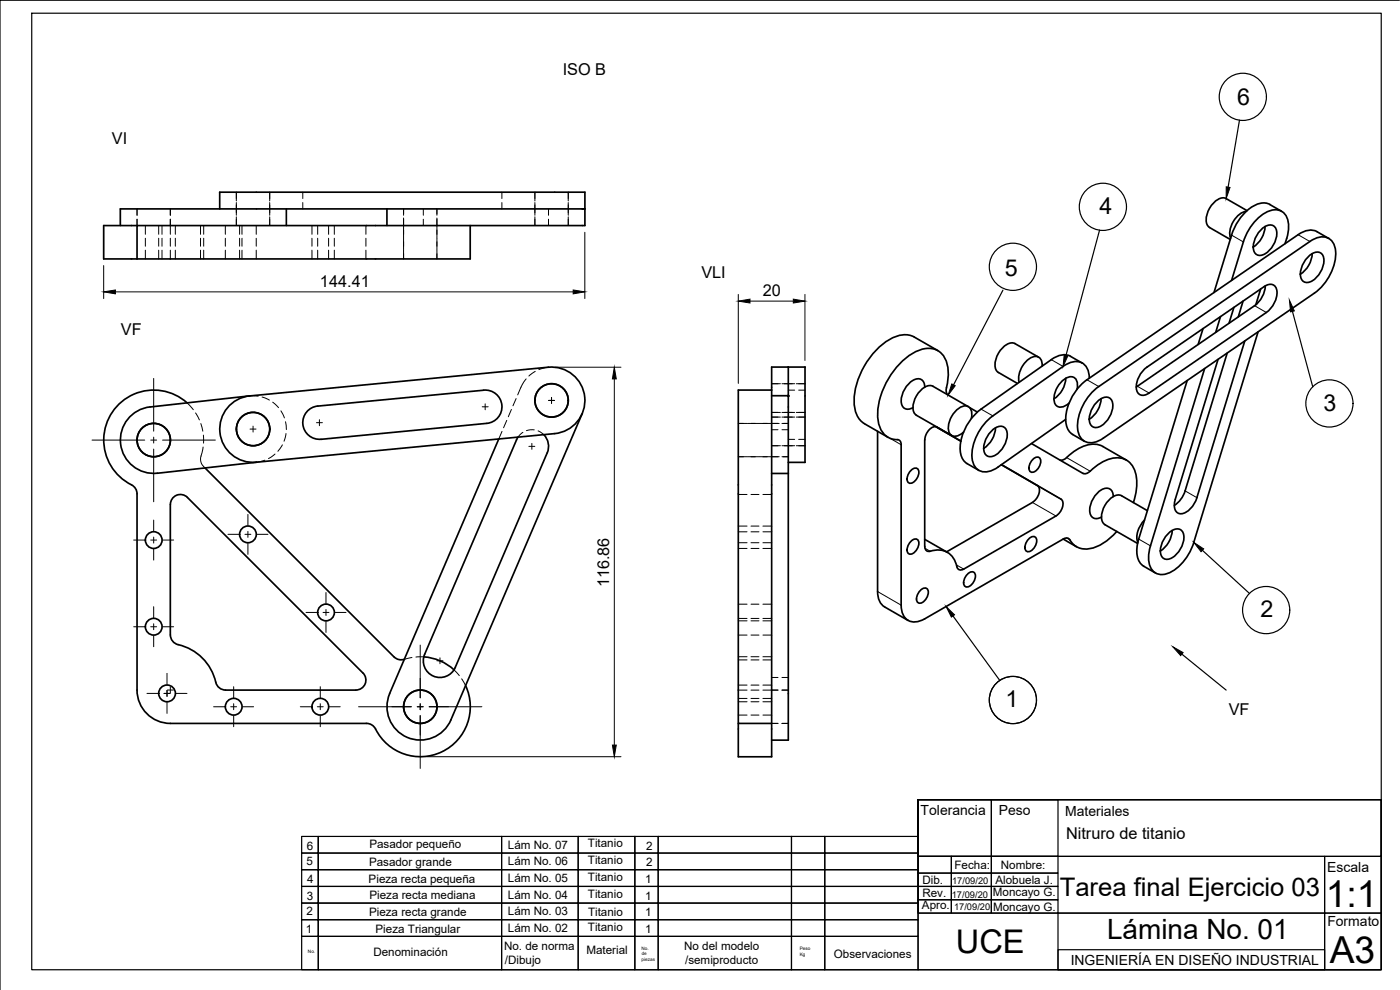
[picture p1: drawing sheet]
<svg xmlns="http://www.w3.org/2000/svg" width="420mm" height="297mm" viewBox="0 0 420 297" stroke-linecap="round" stroke-linejoin="round" font-family="sans-serif">
<!-- layer: Hidden -->
<g fill="none" stroke="#000" stroke-width=".3">
<path d="M70.9 57.7v2.6M80.9 57.7v2.6M90.9 57.7v1.9M150.6 57.7v1.9M160.5 57.7v2.6M170.5 57.7v2.6M41.1 62.7v1.9M41.1 65.8v1.9M43.6 67.7v2.6M43.6 71.5v2.4M43.6 75.1v2.6M47.6 67.7v2.6"/>
<path d="M47.6 71.5v2.4M47.6 75.1v2.6M48.6 67.7v2.6M48.6 71.5v2.4M48.6 75.1v2.6M51.1 62.7v1.9M51.1 65.8v4.5M51.1 71.5v2.4M51.1 75.1v2.6M52.6 67.7v2.6M52.6 71.5v2.4M52.6 75.1v2.6"/>
<path d="M60.2 67.7v2.6M60.2 71.5v2.4M60.2 75.1v2.6M61.1 67.7v2.6M61.1 71.5v2.4M61.1 75.1v2.6M67.6 67.7v2.6M67.6 71.5v2.4M67.6 75.1v2.6M70.9 60.8v3.8M70.9 65.1v2.6M71.9 67.7v2.6"/>
<path d="M71.9 71.5v2.4M71.9 75.1v2.6M72.6 67.7v2.6M72.6 71.5v2.4M72.6 75.1v2.6M76.9 67.7v2.6M76.9 71.5v2.4M76.9 75.1v2.6M80.9 60.8v3.8M80.9 65.1v2.6M90.9 60.8v1.9M93.6 67.7v2.6"/>
<path d="M93.6 71.5v2.4M93.6 75.1v2.6M95.3 67.7v2.6M95.3 71.5v2.4M95.3 75.1v2.6M98.6 67.7v2.6M98.6 71.5v2.4M98.6 75.1v2.6M100.3 67.7v2.6M100.3 71.5v2.4M100.3 75.1v2.6M109.8 67.7v2.6"/>
<path d="M109.8 71.5v2.4M109.8 75.1v2.6M121.1 62.7v1.9M121.1 65.4v6M121.1 71.5v3.4M121.1 75.1v2.6M127 62.7v1.9M127 65.8v1.9M131.1 62.7v1.9M131.1 65.4v6M131.1 71.5v3.4M131.1 75.1v2.6"/>
<path d="M150.6 60.8v1.9M160.5 60.8v3.8M160.5 65.1v2.6M164.6 62.7v1.9M164.6 65.8v1.9M170.5 60.8v3.8M170.5 65.1v2.6M75 118.8l2.5 .1M78.7 119.1l2.2 .9M154.9 119.6l-1 2.2M157.9 113.7l-1.2 1.7-1.3 3.1M160.6 111.4l-1.9 1.4"/>
<path d="M164.6 110.2l-2.9 .7M231.6 115.1h2.6M234.7 115.1h3.8M236.6 117.1h1.9M239 115.1h2.6M239.7 117.1h1.9M56.1 120.9l1.9 2M58.7 123.9l1.1 2.1M60.3 127.1l.6 2.3M61 134.1l-.4 1.7a3.6 3.6 0 0 0 .9 4.6M61 130.6l.1 2.4M79.5 138.1l-2.5 .6"/>
<path d="M81.9 120.7l1.7 1.6M82.5 136.2l-1.9 1.4M84.3 123.3l1 2.1M84.8 133.5l-1.4 1.9M85.7 126.5l.2 2.4M85.8 130.1l-.6 2.3M150.7 129.4l-1 2.3M152.1 126.1l-1 2.2M153.5 122.9l-1 2.1M156.9 129.7l-1.4 1.5M160.3 129l-2.3 .2M161.5 129.3l1.7 1.1"/>
<path d="M221.6 127h2.6M221.6 137h2.6M224.3 127h3.5M224.3 137h3.5M227.9 127h5.9M227.9 137h5.9M231.6 125.1h2.6M231.6 128.9h1.9M231.6 123.7h2.6M231.6 133.7h2.6M234.7 127h1.9M234.7 137h1.9"/>
<path d="M234.7 125.1h3.8M234.7 128.9h1.9M234.7 123.7h3.8M234.7 133.7h3.8M236.6 131.8h1.9M239 125.1h2.6M239 123.7h2.6M239 133.7h2.6M239.7 131.8h1.9M221.6 148.4h2.6M221.6 159.6h2.6M221.6 157.8h2.6"/>
<path d="M225.4 148.4h2.4M225.4 159.6h2.4M225.4 157.8h2.4M229 148.4h2.6M229 159.6h2.6M229 157.8h2.6M221.6 164.6h2.6M221.6 162.8h2.6M225.4 164.6h2.4M225.4 162.8h2.4M229 164.6h2.6M229 162.8h2.6"/>
<path d="M123.6 197.3l-2.3 .5M127.2 197.1h-2.4M221.6 181.3h2.6M221.6 186.3h2.6M221.6 185.6h2.6M221.6 190.5h2.6M221.6 198h2.6M221.6 197h2.6M225.4 181.3h2.4M225.4 186.3h2.4M225.4 185.6h2.4M225.4 190.5h2.4"/>
<path d="M225.4 198h2.4M225.4 197h2.4M229 181.3h2.6M229 186.3h2.6M229 185.6h2.6M229 190.5h2.6M229 198h2.6M229 197h2.6M136.2 201l1.6 1.7M138.6 203.7l1.1 2M221.6 207.1h2.6M221.6 205.6h2.6"/>
<path d="M221.6 210.6h2.6M221.6 209.6h2.6M221.6 214.6h2.6M225.4 207.1h2.4M225.4 205.6h2.4M225.4 210.6h2.4M225.4 209.6h2.4M225.4 214.6h2.4M229 207.1h4.5M229 205.6h2.6M229 210.6h2.6M229 209.6h2.6"/>
<path d="M229 214.6h2.6M231.6 217.1h1.9M231.6 203.3h1.9M234.7 207.1h1.9M234.7 217.1h1.9M234.7 203.3h1.9"/>
</g>
<!-- layer: Visible -->
<g fill="none" stroke="#000" stroke-width=".51">
<path d="M41.1 67.7h-10v10h10M65.9 62.7v-5h109.6v10h-34.4v10h-100M85.9 62.7v5M116.1 62.7h59.4M116.1 62.7h-80v5M116.1 62.7v5M141.1 67.7h-100v10M374 63.4a6.8 6.8 0 0 0-4.7 8.1M374.3 63.2l-6.3-3.6a3.4 3.4 0 0 0-3.8 1.3 6.7 6.7 0 0 0-2 6.5l.8 .9 6.2 3.5M378.4 68.9a3 3 0 0 1 4.2-.8 5.7 5.7 0 0 1-1.2 6.5l-.5 .6a3 3 0 0 1-4.2 .8 5.7 5.7 0 0 1 1.2-6.4zM379.7 68a7.8 7.8 0 0 1-3.6 6.1M381.1 61.4l3.5 2"/>
<path d="M381.1 61.3a6.3 6.3 0 0 0-7 2 16.6 16.6 0 0 0-4.5 7.2l-5.3 17.2M385.7 73.1a10.5 10.5 0 0 0 .3-8.3 4.3 4.3 0 0 0-6.3-.9 15.5 15.5 0 0 0-6.5 8.7l-3.6 11.5M389.6 70.4l-63.4 43.5a15.3 15.3 0 0 0-6.3 13.1 4.6 4.6 0 0 0 2 3.4M392.6 77.1a3 3 0 0 1 4.1-.9 5.7 5.7 0 0 1-1.1 6.5l-.6 .6a3 3 0 0 1-4.1 .9 5.7 5.7 0 0 1 1.1-6.5zM393.1 72.4a5.1 5.1 0 0 1 6.2-.5 7.8 7.8 0 0 1 .9 8 16 16 0 0 1-5.7 8.1l-63.4 43.5a5.1 5.1 0 0 1-6.2 .5 7.8 7.8 0 0 1-.9-8 16 16 0 0 1 5.8-8l63.3-43.5M393.8 76.1a7.8 7.8 0 0 1-3.5 6.2M395.2 69.5l3.6 2.1M395.3 69.5a5.4 5.4 0 0 0-5.7 .9M361 98.6l-1.4 4.7M366.3 95l-1.5 4.7M370.3 92.2l-1.4 4.8M373.1 90.3l-1.5 4.8"/>
<path d="M376.5 91.7l-35.5 24.4M377.6 99.6l-19.3 63.1a14.3 14.3 0 0 1-8.4 9.5 3.9 3.9 0 0 1-5.1-3.5 10.9 10.9 0 0 1 .5-4.9l16.2-53.2M378.3 86.7l-1.4 4.7M379.4 86l-35.2 24.2M379.4 86a2.27 2.27 0 0 1 2.8-.5 2.27 2.27 0 0 1 1 2.7 8 8 0 0 1-3.1 5.5M379.7 85.8a7.9 7.9 0 0 1-3.2 5.9M380 93.8l-35.1 24.1a2.27 2.27 0 0 1-2.8 .5 2.27 2.27 0 0 1-1.1-2.7 8 8 0 0 1 3.2-5.5M74.8 118.8l-29.8 3.3M75 118.8a10 10 0 0 0-9 10.9 10 10 0 0 0 10.9 9M145.2 117.1a5 5 0 0 1 5.4 4.5 5 5 0 0 1-4.5 5.4l-49.7 4.8a5 5 0 0 1-5.5-4.5 5 5 0 0 1 4.5-5.5l49.7-4.7M164.6 110.2l-89.6 8.6M164.6 110.2a10 10 0 0 1 10.9 9 10 10 0 0 1-9 10.9l-89.6 8.6"/>
<path d="M231.6 117h-10v100.1h10v10h-10v-10M231.6 117v100.1M231.6 117v-6.9h10v28.6h-5M231.6 118.7h5M236.6 110.1v32M277.5 116.2a2.16 2.16 0 0 0-1-2.3 2.16 2.16 0 0 0-2.5 .2 7.2 7.2 0 0 0-3.3 7.6 2.1 2.1 0 0 0 3.3 .6M281.5 105.2l-7.1-4.1a8.2 8.2 0 0 0-8.7 1.5 23.1 23.1 0 0 0-9.3 19 6.9 6.9 0 0 0 3 5.5l7.1 4.1M284 116.3a11.1 11.1 0 0 0-1.3-10.1 6.6 6.6 0 0 0-8.3-.5 22.8 22.8 0 0 0-10.9 20.2 6 6 0 0 0 6.2 6.1 1.4 1.4 0 0 1 .8 1.4M284.1 116.3l-.1 1.4 .4 .7M311.7 107.2l-7.1-4.1a3.4 3.4 0 0 0-3.8 1.3 6.7 6.7 0 0 0-1.9 6.5l.7 .9 5.8 3.2M312.8 109.8a2.23 2.23 0 0 0-.9-2.5 2.23 2.23 0 0 0-2.8 .2 7.3 7.3 0 0 0-3.2 7.2M319.8 113.5a7.8 7.8 0 0 1-3.5 6.2"/>
<path d="M323.2 116.8a2.77 2.77 0 0 0-1.6-3.8 6.3 6.3 0 0 0-5.2 5.4 2.61 2.61 0 0 0 1.9 3.8 4.1 4.1 0 0 0 2.6-1.3M324.8 109l-3.5-2.1a5.5 5.5 0 0 0-5.8 1l-21.1 14.9a15.2 15.2 0 0 0-6.2 13 4.6 4.6 0 0 0 2 3.3l3.6 2M326.9 113.5a4.3 4.3 0 0 0-4.2-5l-2.2 .6-1.4 .8-21.1 14.9a15.4 15.4 0 0 0-6.3 12.6 4.2 4.2 0 0 0 2.3 3.9 4.2 4.2 0 0 0 4.5-.5l21.3-15M330.4 119.6a7.8 7.8 0 0 1-3.5 6.2M356.3 114.2l-14.6 47.5a7.8 7.8 0 0 0 1 7.8l4.1 2.4M368.3 105.9l-12.6 41.4M373.6 102.3l-14.4 47a6.8 6.8 0 0 1-4.6 4.8 2.12 2.12 0 0 1-2.2-2.5l.3-1.8 12.8-42M45 122.1a10 10 0 0 0-8.8 11 10 10 0 0 0 11 8.9M56.1 120.9a15 15 0 0 0-22.6 3 15 15 0 0 0 6.4 21.9l1 1.3 .2 1.1v58.9a10 10 0 0 0 10 10h58.9l1.6 .4a5.3 5.3 0 0 1 1.9 2.5 15 15 0 0 0 19.8 5.2 15 15 0 0 0 6.4-19.5M77 138.7l-29.8 3.3M149.7 131.7l-32.8 76.4M163.2 130.4a5 5 0 0 1 1 5.5l-27.6 64.3a5 5 0 0 1-6.5 2.7 5 5 0 0 1-2.7-6.6l28.1-65.2"/>
<path d="M174.7 124.1l-39.4 91.9a10 10 0 0 1-13.1 5.2 10 10 0 0 1-5.2-13.1M263.4 129.4v48.1a5 5 0 0 0 2.1 4.6l7 4.1M270.4 133.4l.1 48.1a4.2 4.2 0 0 0 5 5l2-.8 41.7-24a1.33 1.33 0 0 1 1.9 .3 5.7 5.7 0 0 0 7.1 2.3 16.1 16.1 0 0 0 7-4.8M275 124.6l10.6 6.1M280.9 128.1l7.5 4.2-7.2-4.2a3.2 3.2 0 0 0-3.5 2.8l-.1 1.1-.1 32a1.27 1.27 0 0 0 1.7 1.4 5.9 5.9 0 0 1 8.1 5.1 1.24 1.24 0 0 0 1.9 .2l27.7-15.9a4 4 0 0 0 1.8-4.8l-18.2-10.6M290.6 122l-10.6-6.1a3.4 3.4 0 0 0-3.8 1.3 6.7 6.7 0 0 0-1.9 6.5l.7 .9M291 122.3l2.3 1.3M291.5 125.6a2.77 2.77 0 0 0-1.6-3.8 6.3 6.3 0 0 0-5.2 5.3 2.61 2.61 0 0 0 1.9 3.8 4.1 4.1 0 0 0 2.5-1.2M297.5 129.3a3 3 0 0 1 4.2-.8 5.7 5.7 0 0 1-1.2 6.5l-.5 .6a3 3 0 0 1-4.2 .8 5.7 5.7 0 0 1 1.2-6.4zM298.8 128.4a7.8 7.8 0 0 1-3.6 6.1M309.6 133.1l15.4 8.9a1.83 1.83 0 0 0 2.2-.7 12 12 0 0 1 8.9-3.9 6 6 0 0 1 5 5.9v3.5l-1 4M310.1 137.7a1.26 1.26 0 0 1 1.7-.4 1.26 1.26 0 0 1 .5 1.7 2.8 2.8 0 0 1-3 2.6 2.81 2.81 0 0 1 .8-3.9z"/>
<path d="M320.1 137.3l-.8 .6-1.1 .1M321.9 130.4l3.5 2M329.2 120.6a3 3 0 0 1 4.2-.9 5.7 5.7 0 0 1-1.2 6.5l-.5 .6a3 3 0 0 1-4.2 .9 5.7 5.7 0 0 1 1.2-6.5zM331 134l7.1 4.1M331 134a7.6 7.6 0 0 0-7.7 .8l-3.2 2.5M51.1 151.4v39.1M51.1 151.4a3 3 0 0 1 1.9-2.8 3 3 0 0 1 3.3 .6l52.6 52.7a2.98 2.98 0 0 1 .7 3.3 2.98 2.98 0 0 1-2.8 1.8M61.5 140.4l56.8 56.7 1.4 .8 1.6-.1M231.6 142.1h5M236.6 142.1v80h-5M273.5 141a1.26 1.26 0 0 1 1.7-.4 1.26 1.26 0 0 1 .5 1.7 2.8 2.8 0 0 1-3 2.6 2.81 2.81 0 0 1 .8-3.9zM311.3 145.7a3.2 3.2 0 0 1-.6 4.4l-.9 .6-25.7 14.9"/>
<path d="M334.1 149a2.16 2.16 0 0 0-1-2.3 2.16 2.16 0 0 0-2.5 .3 7.2 7.2 0 0 0-3.3 7.5 2.1 2.1 0 0 0 3.3 .6M336.6 148.7l7.7 4.5M336.6 148.7a3.4 3.4 0 0 0-3.8 1.4 6.7 6.7 0 0 0-2 6.4l.8 .9 9.8 5.7M343.5 156a6.9 6.9 0 0 0-2 6.7M351.8 159.2a7.8 7.8 0 0 1-3.6 6.1M355.7 147.3a7.9 7.9 0 0 1-3.3 4.3M273.5 162.3a1.26 1.26 0 0 1 1.7-.5 1.26 1.26 0 0 1 .5 1.8 2.8 2.8 0 0 1-3 2.6 2.81 2.81 0 0 1 .8-3.9zM276.4 177a1.26 1.26 0 0 1 1.7-.5 1.26 1.26 0 0 1 .4 1.8 2.8 2.8 0 0 1-2.9 2.6 2.81 2.81 0 0 1 .8-3.9zM277.5 161.8l6.8 3.9M290.5 172.1a1.26 1.26 0 0 1 1.7-.4 1.26 1.26 0 0 1 .5 1.7 2.8 2.8 0 0 1-3 2.6 2.81 2.81 0 0 1 .8-3.9zM308.9 161.5a1.26 1.26 0 0 1 1.7-.4 1.26 1.26 0 0 1 .5 1.7 2.8 2.8 0 0 1-3 2.6 2.81 2.81 0 0 1 .8-3.9zM319.1 161.7l4 2.3"/>
<path d="M350.5 160.1a3 3 0 0 1 4.2-.8 5.7 5.7 0 0 1-1.1 6.5l-.6 .6a3 3 0 0 1-4.2 .8 5.7 5.7 0 0 1 1.2-6.4zM51.1 190.5l.3 1.1 .6 1a4.7 4.7 0 0 0 2.7 1.2 15.3 15.3 0 0 1 10.2 11.5l1.1 1.3 1.7 .4M121.4 197.8h.1M127.2 197.1a15 15 0 0 1 9.1 3.9M67.7 207.1h39.1"/>
<circle cx="46.1" cy="132" r="5"/>
<circle cx="76" cy="128.7" r="5"/>
<circle cx="165.5" cy="120.1" r="5"/>
<circle cx="46.1" cy="162" r="2.51"/>
<circle cx="74.4" cy="160.3" r="2.51"/>
<circle cx="46.1" cy="188" r="2.51"/>
<circle cx="97.8" cy="183.8" r="2.51"/>
<circle cx="50.1" cy="208" r="2.51"/>
<circle cx="70.1" cy="212" r="2.51"/>
<circle cx="96.1" cy="212" r="2.51"/>
<circle cx="126.1" cy="212" r="5"/>
</g>
<circle cx="236.6" cy="118.8" r=".24" fill="#000" stroke="#000" stroke-width=".3"/>
<!-- layer: Visible Narrow -->
<g fill="none" stroke="#000" stroke-width=".3">
<path d="M369.6 70.6l3.5 2M389.6 70.4l3.5 2.1M376.5 91.7l3.5 2.1M315.5 107.9l3.5 2M326.2 113.9l3.6 2.1M341.3 115.9l3.6 2M267.1 131.5l3.3 1.9M294.4 122.8l3.6 2M320.1 137.3l7.1 4.1M309.8 150.8l7.1 4M311.3 145.7l7.1 4.1M355.7 147.3l3.5 2"/>
<path d="M263.4 177.5l7 4.1M277.6 164.5l1.6 .9M287 169.5l2.2 1.3M320.1 161.4l1 .6M341.7 161.7l3.6 2.1"/>
</g>
<!-- layer: Sketch1 -->
<g fill="none" stroke="#000" stroke-width=".36">
<path d="M9.5 4h405v287h-405zM420 .1h-420v296.9M372 36.1l-3.4 20M330 69.1l-10.1 37.5M301 87.1l-14.8 28.4M387.9 93.4l6.1 22.7M360.8 165.1l14.2 13M286 184.8l14 19.3M354.7 196.3l13.3 10.8M275.5 240h22v16.9h-22zM275.5 240h139v51h-139v-51v16.9h139v-16.9zM297.5 240h20v16.9h-20z"/>
<path d="M90.5 256h5v4.9v-4.9h55v4.9h-60zM90.5 251h5v5v-5h55v5h-60zM150.5 256h23v4.9h-23zM150.5 251h23v5h-23zM173.5 256h17v4.9h-17zM173.5 251h17v5h-17zM190.5 256h7v4.9h-7zM190.5 251h7v5h-7zM197.5 256h40v4.9h-40zM197.5 251h40v5h-40zM237.5 256h10v4.9h-10zM237.5 251h10v5h-10z"/>
<path d="M247.5 256h28v4.9h-28zM247.5 251h28v5h-28zM275.5 256.9h10v5.1h-10zM275.5 256.9h122v17.1h-122zM285.5 256.9h12v5.1h-12zM297.5 256.9h20v5.1h-20zM397.5 256.9h17v17.1h-17zM90.5 266h5v5v-5h55v5h-60zM90.5 276h5v5v-5h55v5h-60zM90.5 271h5v5v-5h55v5h-60zM90.5 260.9h5v5.1v-5.1h55v5.1h-60zM150.5 266h23v5h-23z"/>
<path d="M150.5 276h23v5h-23zM150.5 271h23v5h-23zM150.5 260.9h23v5.1h-23zM173.5 266h17v5h-17zM173.5 276h17v5h-17zM173.5 271h17v5h-17zM173.5 260.9h17v5.1h-17zM190.5 266h7v5h-7zM190.5 276h7v5h-7zM190.5 271h7v5h-7zM190.5 260.9h7v5.1h-7zM197.5 266h40v5h-40z"/>
<path d="M197.5 276h40v5h-40zM197.5 271h40v5h-40zM197.5 260.9h40v5.1h-40zM237.5 266h10v5h-10zM237.5 276h10v5h-10zM237.5 271h10v5h-10zM237.5 260.9h10v5.1h-10zM247.5 266h28v5h-28zM247.5 276h28v5h-28zM247.5 271h28v5h-28zM247.5 260.9h28v5.1h-28zM275.5 270h10v4h-10z"/>
<path d="M275.5 266h10v4h-10zM275.5 262h10v4h-10zM285.5 270h12v4h-12zM285.5 266h12v4h-12zM285.5 262h12v4h-12zM297.5 270h20v4h-20zM297.5 266h20v4h-20zM297.5 262h20v4h-20zM317.5 274h80v17h-80zM397.5 274h17v17h-17zM90.5 281h5v10h-5zM95.5 281h55v10h-55z"/>
<path d="M150.5 281h23v10h-23zM173.5 281h17v10h-17zM190.5 281h7v10h-7zM197.5 281h40v10h-40zM237.5 281h10v10h-10zM247.5 281h28v10h-28zM317.5 285h80v6h-80z"/>
<circle cx="373" cy="29.1" r="7.1"/>
<circle cx="331" cy="62.1" r="7.1"/>
<circle cx="304" cy="80" r="7.1"/>
<circle cx="399" cy="121" r="7.1"/>
<circle cx="380" cy="183" r="7.1"/>
<circle cx="304" cy="210" r="7.1"/>
</g>
<!-- layer: Dimensions -->
<path d="M31.1 79.7v9.9M175.5 69.7v19.9M34.6 87.6h137.4M221.6 88.3v26.7M225.1 90.3h13M241.6 88.3v19.8M166.6 110.2h19.8M184.4 113.7v109.8M128.1 227h58.3" fill="none" stroke="#000" stroke-width=".3"/>
<path d="M31.1 87.6l3.5-.6v1.2zM172 87l3.5 .6-3.5 .6zM221.6 90.3l3.5-.5v1.1zM238.1 89.8l3.5 .5-3.5 .6zM184.4 110.2l.6 3.5h-1.2zM183.8 223.5h1.2l-.6 3.5z" fill="#000" stroke="#000" stroke-width=".3"/>
<!-- layer: Sketch1 -->
<path d="M368 56.1l1.1 .1-1.1 3.4zM387 90.1l1.5 3.2-1.2 .3zM285.6 115.2l1.1 .5-2.2 2.9zM319.4 106.4l1.1 .3-1.5 3.2zM358.3 162.7l2.9 2-.8 .8zM283.9 182l2.6 2.5-1 .7zM352 194.1l3.1 1.7-.8 .9z" fill="#000" stroke="#000" stroke-width=".3"/>
<!-- layer: Center Lines -->
<g fill="none" stroke="#000" stroke-width=".3">
<path d="M46.1 113.5v15.9M165.5 119.2v1.8M27.6 132h15.8M45.2 132h1.8M46.1 131.2v1.7M46.1 134.7v15.8M48.8 132h15.8M75 128.7h1.8M75.9 127.9v1.7M95 126.8h1.8M95.9 125.9v1.8M144.7 122.1h1.8"/>
<path d="M145.6 121.2v1.7M158.7 133.9h1.8M159.6 133v1.8M164.6 120.1h1.8M46.1 156v3.4M74.4 154.3v3.4M74.4 159.4v1.8M40.1 162h3.3M45.2 162h1.8M46.1 161.1v1.8M46.1 164.7v3.3M48.8 162h3.3"/>
<path d="M68.4 160.3h3.3M73.5 160.3h1.8M74.4 163v3.3M77.1 160.3h3.3M97.8 177.8v3.3M40.1 188.1h3.3M45.2 188.1h1.8M46.1 182v3.4M46.1 187.2v1.7M46.1 190.7v3.3M48.8 188.1h3.3M91.8 183.8h3.4"/>
<path d="M96.9 183.8h1.8M97.8 182.9v1.8M97.8 186.4v3.4M100.5 183.8h3.3M126.1 193.6v15.8M131.1 198.3h1.8M132 197.4v1.7M44.1 208.1h3.3M49.2 208.1h1.8M50.1 202v3.4M50.1 207.1v1.8M50.1 210.7v3.3"/>
<path d="M50.2 207h1.8M51.1 206.1v1.8M52.8 208.1h3.3M64.1 212.1h3.3M69.2 212.1h1.8M70.1 206v3.4M70.1 211.1v1.8M70.1 214.7v3.3M72.8 212.1h3.3M90.1 212.1h3.3M95.2 212.1h1.8M96.1 206v3.4"/>
<path d="M96.1 211.1v1.8M96.1 214.7v3.3M98.8 212.1h3.3M107.6 212.1h15.8M125.2 212.1h1.8M126.1 211.1v1.8M126.1 214.7v15.9M128.8 212.1h15.8"/>
</g>
<g font-size="11.2">
<text x="397.9" y="272">1:1</text>
<text x="399.1" y="289">A3</text>
</g>
<text font-size="9.8" x="286.9" y="285.9">UCE</text>
<text font-size="8.4" x="332.2" y="281.7">Lámina No. 01</text>
<text font-size="7.7" x="318" y="268.9">Tarea final Ejercicio 03</text>
<g font-size="7">
<text x="371.3" y="31.6">6</text>
<text x="330" y="64.2">4</text>
<text x="301.6" y="82.7">5</text>
<text x="397.2" y="123.2">3</text>
<text x="378.3" y="185.2">2</text>
<text x="301.7" y="212.2">1</text>
</g>
<g font-size="4.9">
<text x="168.9" y="22.4">ISO B</text>
<text x="33.6" y="43.2">VI</text>
<text x="210.5" y="83.5">VLI</text>
<text x="96" y="86.1">144.41</text>
<text x="228.9" y="88.8">20</text>
<text x="36.3" y="100.4">VF</text>
<text x="182.8" y="176.2" transform="rotate(-90 182.8 176.2)">116.86</text>
<text x="368.8" y="214.5">VF</text>
<text x="319.9" y="251.9">Nitruro de titanio</text>
</g>
<g font-size="4.2">
<text x="276.3" y="244.4">Tolerancia</text>
<text x="299.7" y="244.5">Peso</text>
<text x="319.7" y="244.8">Materiales</text>
<text x="398.3" y="261.7">Escala</text>
<text x="398.4" y="277.9">Formato</text>
<text x="321.3" y="289.5">INGENIERÍA EN DISEÑO INDUSTRIAL</text>
</g>
<g font-size="3.5">
<text x="92.1" y="254.9">6</text>
<text x="110.9" y="254.6">Pasador pequeño</text>
<text x="152.4" y="254.6">Lám No. 07</text>
<text x="176.4" y="254">Titanio</text>
<text x="193.9" y="254.9">2</text>
<text x="92" y="259.4">5</text>
<text x="110.7" y="259.8">Pasador grande</text>
<text x="152.4" y="259.6">Lám No. 06</text>
<text x="176.4" y="259.4">Titanio</text>
<text x="193.9" y="259.9">2</text>
<text x="286.4" y="260.8">Fecha:</text>
<text x="300.4" y="260.7">Nombre:</text>
<text x="92.1" y="269.9">3</text>
<text x="92.2" y="264.9">4</text>
<text x="110.6" y="264.9">Pieza recta pequeña</text>
<text x="110.9" y="269.6">Pieza recta mediana</text>
<text x="152.4" y="269.6">Lám No. 04</text>
<text x="152.4" y="264.6">Lám No. 05</text>
<text x="176.4" y="269.4">Titanio</text>
<text x="176.4" y="264.4">Titanio</text>
<text x="193.6" y="269.9">1</text>
<text x="193.6" y="264.9">1</text>
<text x="276.8" y="269.2">Rev.</text>
<text x="276.8" y="265.2">Dib.</text>
<text x="298" y="268.9">Moncayo G.</text>
<text x="298.7" y="265.1">Alobuela J.</text>
<text x="92" y="274.5">2</text>
<text x="110.7" y="274.8">Pieza recta grande</text>
<text x="152.4" y="274.6">Lám No. 03</text>
<text x="176.5" y="274.8">Titanio</text>
<text x="193.6" y="274.9">1</text>
<text x="276.7" y="272.6">Apro.</text>
<text x="298" y="273.5">Moncayo G.</text>
<text x="91.8" y="279.9">1</text>
<text x="112.7" y="280">Pieza Triangular</text>
<text x="152.4" y="279.6">Lám No. 02</text>
<text x="176.4" y="279.4">Titanio</text>
<text x="193.6" y="279.9">1</text>
<text x="112.1" y="287">Denominación</text>
<text x="151.3" y="285.1">No. de norma</text>
<text x="176" y="286.3">Material</text>
<text x="205.3" y="285.1">No del modelo</text>
<text x="250.3" y="287.3">Observaciones</text>
<text x="151.5" y="289.3">/Dibujo</text>
<text x="205.6" y="289.3">/semiproducto</text>
</g>
<g font-size="2.8">
<text x="285.6" y="269.3">17/09/20</text>
<text x="285.8" y="265.2">17/09/20</text>
<text x="286.3" y="273">17/09/20</text>
</g>
<g font-size="1.4">
<text x="92.4" y="286">No.</text>
<text x="192.5" y="284.9">No.</text>
<text x="192.6" y="286.6">de</text>
<text x="240" y="285.1">Peso</text>
<text x="240" y="286.8">Kg</text>
<text x="192.6" y="288.3">piezas</text>
</g>
</svg>
